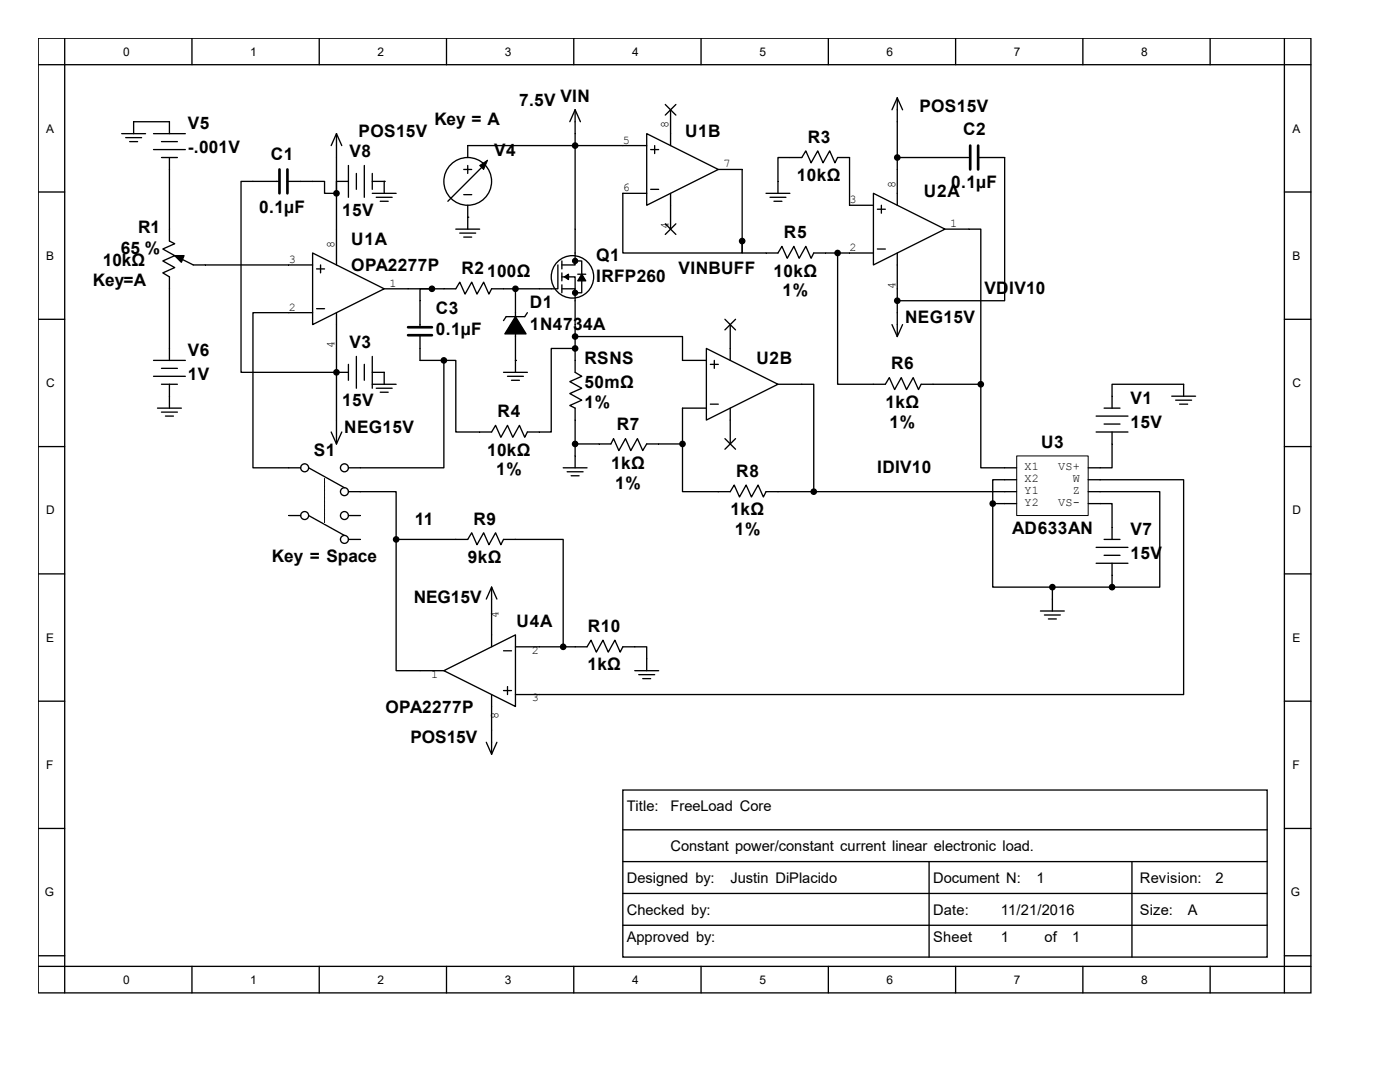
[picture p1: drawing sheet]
<svg xmlns="http://www.w3.org/2000/svg" width="279mm" height="216mm" viewBox="0 0 279 216" stroke-linecap="round" stroke-linejoin="round" font-family="sans-serif">
<g fill="none" stroke="#000" stroke-width=".26">
<path d="M7.6 7.6h254v190.5h-254zM7.6 12.9h254M12.9 7.6v190.5M38.3 7.6v5.3M63.7 7.6v5.3M89.1 7.6v5.3M114.5 7.6v5.3M139.9 7.6v5.3M165.3 7.6v5.3M179.1 19.5v21.5M179.1 19.5l-1.1 2.4M179.1 19.5l1 2.4"/>
<path d="M190.7 7.6v5.3M216.1 7.6v5.3M241.5 7.6v5.3M256.3 7.6v190.5M7.6 38.3h5.3M24.3 26.7h4.8M25.1 27.5h3.2M25.9 28.3h1.6M26.7 26.7v-2.4h7.1v2.4M30.6 26.7h6.4M30.6 29.8h6.4M32.2 28.3h3.2"/>
<path d="M32.2 31.4h3.2M33.8 31.4v16.7l1.1 .5-2.4 1.1 2.4 1.3-2.4 1.1 2.4 1.3-2.4 1.1 1.3 .7v16.7M55.8 36.2h-7.7v38.1h21.4M57.4 36.2h7.4v2.4h2.4M67.2 26.7v26.2M67.2 36.2h2.3M67.2 26.7l-1.1 2.4M67.2 26.7l1 2.4M69.5 33v6.4M71.1 34.6v3.2M72.7 33v6.4M74.3 34.6v3.2"/>
<path d="M74.3 36.2h2.4M74.3 38.6h4.8M75.1 39.4h3.2M76.7 36.2h.1M76.7 36.2v2.4M92.6 33.8h1.5M92.6 38.8h1.5M93.3 33v1.6M96.5 33l-7.1 7.2M114.8 21.9v31h-2.7M114.8 21.9l-1.1 2.4M114.8 21.9l1 2.4"/>
<path d="M129.1 26.7l14.3 7.1-14.3 7.2zM129.1 38.6h-4.8v11.9h23.8v-2.4M129.1 29.1h-35.8v2.3M129.9 29.8h1.5M129.9 37.8h1.5M130.7 29.1v1.5M132.8 20.8l2.1 2.2M133.8 21.9v7.2M133.8 38.6v7.1M134.9 20.8l-2.1 2.2M143.4 33.8h4.7v14.3M152.9 38.6h4.7"/>
<path d="M153.7 39.4h3.1M155.3 38.6v-7.2h4.7l.8-1.3 1.1 2.4 1.3-2.4 1.1 2.4 1.3-2.4 1 2.4 .6-1.1h2.3v9.6h4.8M174.3 38.6l14.3 7.1-14.3 7.2zM179.1 31.4h14.5M195.2 31.4h5.3v28.6h-21.4M256.3 38.3h5.3M34.9 51l3.7 1.9h23.8M62.4 50.5l14.3 7.1-14.3 7.2zM63.2 53.7h1.6M64 52.9v1.6M75.9 40.2h1.6M86.2 57.6h-2.4v7.7"/>
<path d="M91 45.7h4.7M91.8 46.5h3.1M92.6 47.3h1.5M93.3 43.3h.1M93.3 41v4.7M102.9 57.6h.1M102.9 57.6v16.7M111.3 52.9v4.7h-13.2l-.5 1.1-1.1-2.4-1.3 2.4-1.1-2.4-1.3 2.4-1-2.4-.8 1.3h-14.3M112.1 55.2h2.7v2.4M112.1 57.6h2.7v16.7l1.3 .8-2.4 1 2.4 1.4-2.4 1 2.4 1.4-2.4 1 1.1 .5v11.9M112.1 52.1v1.6M112.1 54.5v1.5"/>
<path d="M112.1 56.8v1.6M114.8 52.1h1.3v6.3h-1.3M115.3 54.7h1.6M132.8 44.7l2.1 2.1M134.9 44.7l-2.1 2.1M148.1 48.1v2.4h7.2l.8-1.3 1 2.3 1.3-2.3 1.1 2.3 1.3-2.3 1.1 2.3 .5-1h11.9M154.5 40.2h1.6M167.2 50.5v26.2h9.5l.8-1.3 1 2.3 1.4-2.3 1 2.3 1.3-2.3 1.1 2.3 .5-1h11.9M175.1 49.7h1.6M175.1 41.8h1.6M175.9 41v1.5M179.1 50.5v16.7"/>
<path d="M188.6 45.7h7.1v31M7.6 63.7h5.3M30.6 71.9h6.4M30.6 75.1h6.4M32.2 76.7h3.2M32.2 73.5h3.2M33.8 76.7v4.7M62.4 62.4h-11.9v30.9h9.5M63.2 61.6h1.6M67.2 62.4v26.2M69.5 72.7v3.2M71.1 71.1v6.4"/>
<path d="M72.7 72.7v3.2M74.3 71.1v6.4M74.3 74.3h2.4v2.4M74.3 76.7h4.8M75.1 77.5h3.2M75.9 78.3h1.6M83.8 66.9v5h4.8M88.6 71.9v21.4h-19.1M100.5 74.3h4.8M101.3 75.1h3.2M102.1 75.9h1.6M102.9 71.9h.1"/>
<path d="M105.3 62.4l-.6 .8h-3.7l-.5 .8M114.8 69.5h-4.8v16.7h-4.7l-.6 1.1-1-2.4-1.4 2.4-1-2.4-1.3 2.4-1.1-2.4-.8 1.3h-7.1v-14.3h-2.4M114.8 67.2h21.4v4.7h4.8M141 69.5l14.3 7.2-14.3 7.1zM141.8 72.7h1.6M142.6 71.9v1.6M144.7 63.7l2.1 2.1M145.7 64.8v7.1M146.8 63.7l-2.1 2.1M155.3 76.7h7.1v21.4M178 64.8l1.1 2.4M180.1 64.8l-1 2.4"/>
<path d="M195.7 76.7v16.6h7.2M233.8 79.1h4.8M234.6 79.9h3.2M236.2 79.1v-2.4h-14.3v4.7M256.3 63.7h5.3M7.6 89.1h5.3M31.4 81.4h4.8M32.2 82.2h3.2M33 83h1.6M61.6 93.3l7.1 4M66.1 86.2l1.1 2.4M68.2 86.2l-1 2.4"/>
<path d="M69.5 98.1h9.6v9.5M112.4 93.3h4.8M113.2 94.1h3.2M114 94.9h1.6M114.8 88.6h7.1l.5-1.1 1.1 2.4 1.3-2.4 1.1 2.4 1.3-2.4 1.1 2.4 .8-1.3h7.1M136.2 88.6v9.5h9.5l.8-1.3 1.1 2.4 1.3-2.4 1.1 2.4 1.3-2.4 1 2.4 .6-1.1h50M141 81.4h-4.8v7.2M141.8 80.6h1.6M144.7 87.5l2.1 2.1M145.7 81.4v7.2M146.8 87.5l-2.1 2.1M202.9 95.7h-4.8v4.8"/>
<path d="M217.2 98.1h14.3v19.1h-9.6M217.2 95.7h19v42.9h-133.3M218.8 83h6.3M218.8 86.2h6.3M220.3 81.4h3.2M220.3 84.6h3.2M221.9 86.2v7.1h-4.7M235.4 80.6h1.6M256.3 89.1h5.3M7.6 114.5h5.3M57.6 102.9h2.4M61.6 102.9l7.1 3.9"/>
<path d="M69.5 107.6h2.4M69.5 102.9h2.4M79.1 107.6h14.2l.8-1.3 1.1 2.4 1.3-2.4 1.1 2.4 1.3-2.4 1.1 2.4 .5-1.1h11.9v21.5M79.1 107.6v26.2h9.5M98.1 117.2v11.9M98.1 117.2l-1.1 2.3M98.1 117.2l1.1 2.3M198.1 100.5v16.7h11.9M198.1 100.5h4.8M210 117.2v4.7M210 117.2h11.9M217.2 100.5h4.7v7.1"/>
<path d="M218.8 112.4h6.3M218.8 109.2h6.3M220.3 110.8h3.2M220.3 107.6h3.2M221.9 112.4v4.8M256.3 114.5h5.3M7.6 139.9h5.3M88.6 133.8l14.3-7.1v14.3zM98.1 138.6v11.9M100.5 129.9h1.6M100.5 137.8h1.6M101.3 137v1.6"/>
<path d="M102.9 129.1h14.3l.8-1.4 1 2.4 1.3-2.4 1.1 2.4 1.3-2.4 1.1 2.4 .5-1h4.8v4.7M126.7 133.8h4.7M127.5 134.6h3.2M128.3 135.4h1.6M207.6 121.9h4.8M208.4 122.7h3.2M209.2 123.5h1.6M256.3 139.9h5.3M97 148.1l1.1 2.4M99.2 148.1l-1.1 2.4M124.3 157.6h128.6v33.4h-128.6zM7.6 165.3h5.3"/>
<path d="M124.3 165.6h128.6M124.3 171.9h128.6M124.3 178.3h128.6M185.4 171.9v19.1M225.9 171.9v19.1M256.3 165.3h5.3M7.6 190.7h5.3M7.6 192.8h254M38.3 192.8v5.3M63.7 192.8v5.3M89.1 192.8v5.3M114.5 192.8v5.3"/>
<path d="M124.3 184.6h128.6M139.9 192.8v5.3M165.3 192.8v5.3M190.7 192.8v5.3M216.1 192.8v5.3M241.5 192.8v5.3M256.3 190.7h5.3"/>
<circle cx="93.3" cy="36.2" r="4.8"/>
<circle cx="114.2" cy="55.2" r="4.2"/>
<circle cx="60.8" cy="93.3" r=".79"/>
<circle cx="68.7" cy="93.3" r=".79"/>
<circle cx="68.7" cy="98.1" r=".79"/>
<circle cx="60.8" cy="102.9" r=".79"/>
<circle cx="68.7" cy="107.6" r=".79"/>
<circle cx="68.7" cy="102.9" r=".79"/>
</g>
<g fill="#000" stroke="#000" stroke-width=".26">
<path d="M34.9 51h1.8l-.5 1.3zM112.7 55.2l.8-.5v1.1zM116.1 54.7l.8 1.3h-1.6zM102.9 63.2l2.1 3.4h-4.2z"/>
<circle cx="67.2" cy="38.6" r=".53"/>
<circle cx="114.8" cy="29.1" r=".53"/>
<circle cx="179.1" cy="31.4" r=".53"/>
<circle cx="86.2" cy="57.6" r=".53"/>
<circle cx="102.9" cy="57.6" r=".53"/>
<circle cx="148.1" cy="48.1" r=".53"/>
<circle cx="167.2" cy="50.5" r=".53"/>
<circle cx="67.2" cy="74.3" r=".53"/>
<circle cx="88.6" cy="71.9" r=".53"/>
<circle cx="114.8" cy="67.2" r=".53"/>
<circle cx="114.8" cy="69.5" r=".53"/>
<circle cx="179.1" cy="60" r=".53"/>
<circle cx="195.7" cy="76.7" r=".53"/>
<circle cx="114.8" cy="88.6" r=".53"/>
<circle cx="136.2" cy="88.6" r=".53"/>
<circle cx="162.4" cy="98.1" r=".53"/>
<circle cx="79.1" cy="107.6" r=".53"/>
<circle cx="198.1" cy="100.5" r=".53"/>
<circle cx="210" cy="117.2" r=".53"/>
<circle cx="221.9" cy="117.2" r=".53"/>
<circle cx="112.4" cy="129.1" r=".53"/>
</g>
<path d="M55.8 33.8v4.8M57.4 33.8v4.8M193.6 29.1v4.7M195.2 29.1v4.7M81.4 65.3h4.8M81.4 66.9h4.8" fill="none" stroke="#000" stroke-width=".53"/>
<g fill="#000" stroke="#000" stroke-width=".2">
<path d="M95.7 33l1.6-1-.8 1.8z" fill-rule="evenodd"/>
<circle cx="114.8" cy="52.1" r=".53"/>
<circle cx="114.8" cy="58.4" r=".53"/>
</g>
<path d="M64.8 95.5v9M202.9 91h14.3v11.9h-14.3z" fill="none" stroke="#000" stroke-width=".2"/>
<path d="M64.8 95.5v9" fill="none" stroke="#fff" stroke-width=".2"/>
<g font-size="3.4">
<text x="103.6" y="21.1">7.5V VIN</text>
<text x="183.5" y="22.4">POS15V</text>
<text x="37.5" y="25.8">V5</text>
<text x="71.5" y="27.4">POS15V</text>
<text x="86.7" y="25">Key = A</text>
<text x="136.7" y="27.4">U1B</text>
<text x="161.2" y="28.5">R3</text>
<text x="192.2" y="26.9">C2</text>
<text x="37.5" y="30.6">-.001V</text>
<text x="54" y="31.9">C1</text>
<text x="69.8" y="31.4">V8</text>
<text x="98.6" y="31.1">V4</text>
<text x="159" y="36.2">10kΩ</text>
<text x="184.4" y="39.3">U2A</text>
<text x="189.8" y="37.5">0.1µF</text>
<text x="27.6" y="46.5">R1</text>
<text x="51.7" y="42.5">0.1µF</text>
<text x="68.3" y="43">15V</text>
<text x="156.5" y="47.5">R5</text>
<text x="20.5" y="53.1">10kΩ</text>
<text x="24.1" y="50.7">65 %</text>
<text x="70.1" y="48.9">U1A</text>
<text x="119" y="52">Q1</text>
<text x="18.5" y="57">Key=A</text>
<text x="70.1" y="54.1">OPA2277P</text>
<text x="92.1" y="54.7">R2100Ω</text>
<text x="119" y="56.3">IRFP260</text>
<text x="135.4" y="54.7">VINBUFF</text>
<text x="154.3" y="55.2">10kΩ</text>
<text x="156.2" y="59.1">1%</text>
<text x="196.5" y="58.6">VDIV10</text>
<text x="87" y="62.6">C3</text>
<text x="105.7" y="61.6">D1</text>
<text x="105.7" y="65.8">1N4734A</text>
<text x="180.6" y="64.5">NEG15V</text>
<text x="37.5" y="71.1">V6</text>
<text x="69.8" y="69.5">V3</text>
<text x="87" y="66.8">0.1µF</text>
<text x="37.5" y="75.8">1V</text>
<text x="116.6" y="72.6">RSNS</text>
<text x="116.6" y="77.4">50mΩ</text>
<text x="151" y="72.6">U2B</text>
<text x="177.8" y="73.7">R6</text>
<text x="68.3" y="81.1">15V</text>
<text x="99.3" y="83.2">R4</text>
<text x="116.6" y="81.4">1%</text>
<text x="176.7" y="81.4">1kΩ</text>
<text x="225.6" y="80.6">V1</text>
<text x="68.7" y="86.4">NEG15V</text>
<text x="123.1" y="85.9">R7</text>
<text x="177.5" y="85.3">1%</text>
<text x="207.8" y="89.3">U3</text>
<text x="225.6" y="85.3">15V</text>
<text x="62.6" y="90.9">S1</text>
<text x="97.2" y="90.9">10kΩ</text>
<text x="99" y="94.9">1%</text>
<text x="122" y="93.6">1kΩ</text>
<text x="146.9" y="95.2">R8</text>
<text x="175" y="94.4">IDIV10</text>
<text x="122.8" y="97.5">1%</text>
<text x="82.8" y="104.7">11</text>
<text x="94.5" y="104.7">R9</text>
<text x="145.8" y="102.8">1kΩ</text>
<text x="146.6" y="106.8">1%</text>
<text x="202" y="106.5">AD633AN</text>
<text x="225.6" y="106.8">V7</text>
<text x="54.3" y="112.1">Key = Space</text>
<text x="93.4" y="112.4">9kΩ</text>
<text x="225.6" y="111.5">15V</text>
<text x="82.6" y="120.3">NEG15V</text>
<text x="103.1" y="125.1">U4A</text>
<text x="117.3" y="126.1">R10</text>
<text x="117.2" y="133.8">1kΩ</text>
<text x="76.9" y="142.2">OPA2277P</text>
<text x="81.9" y="148.3">POS15V</text>
</g>
<g font-size="2.9">
<text x="125.1" y="161.8">Title:</text>
<text x="133.8" y="161.8">FreeLoad Core</text>
<text x="133.8" y="169.8">Constant power/constant current linear electronic load.</text>
<text x="125.1" y="176.1">Designed by:</text>
<text x="145.8" y="176.1">Justin DiPlacido</text>
<text x="186.2" y="176.1">Document N:</text>
<text x="206.8" y="176.1">1</text>
<text x="227.5" y="176.1">Revision:</text>
<text x="242.6" y="176.1">2</text>
<text x="125.1" y="182.5">Checked by:</text>
<text x="186.2" y="182.5">Date:</text>
<text x="199.7" y="182.5">11/21/2016</text>
<text x="227.5" y="182.5">Size:</text>
<text x="237" y="182.5">A</text>
<text x="125.1" y="188">Approved by:</text>
<text x="186.2" y="188">Sheet</text>
<text x="199.7" y="188">1</text>
<text x="208.5" y="188">of</text>
<text x="214" y="188">1</text>
</g>
<g font-size="2.4">
<text x="24.6" y="11.1">0</text>
<text x="50" y="11.1">1</text>
<text x="75.4" y="11.1">2</text>
<text x="100.8" y="11.1">3</text>
<text x="126.2" y="11.1">4</text>
<text x="151.6" y="11.1">5</text>
<text x="177" y="11.1">6</text>
<text x="202.4" y="11.1">7</text>
<text x="227.8" y="11.1">8</text>
<text x="9.2" y="26.5">A</text>
<text x="124.3" y="28.7">5</text>
<text x="133.4" y="25.6" transform="rotate(-90 133.4 25.6)">8</text>
<text x="257.9" y="26.5">A</text>
<text x="144.4" y="33.4">7</text>
<text x="124.3" y="38.2">6</text>
<text x="169.5" y="40.6">3</text>
<text x="178.7" y="37.5" transform="rotate(-90 178.7 37.5)">8</text>
<text x="133.4" y="45.7" transform="rotate(-90 133.4 45.7)">4</text>
<text x="189.7" y="45.3">1</text>
<text x="9.2" y="51.9">B</text>
<text x="57.6" y="52.5">3</text>
<text x="66.8" y="49.4" transform="rotate(-90 66.8 49.4)">8</text>
<text x="169.5" y="50.1">2</text>
<text x="257.9" y="51.9">B</text>
<text x="77.7" y="57.2">1</text>
<text x="178.7" y="57.6" transform="rotate(-90 178.7 57.6)">4</text>
<text x="57.6" y="62">2</text>
<text x="66.8" y="69.5" transform="rotate(-90 66.8 69.5)">4</text>
<text x="9.2" y="77.3">C</text>
<text x="257.9" y="77.3">C</text>
<text x="204.5" y="93.9">X1</text>
<text x="211.2" y="93.9">VS+</text>
<text x="204.5" y="96.2">X2</text>
<text x="204.5" y="98.6">Y1</text>
<text x="204.5" y="101">Y2</text>
<text x="211.2" y="101">VS-</text>
<text x="214.1" y="98.6">Z</text>
<text x="214.1" y="96.2">W</text>
<text x="9.2" y="102.7">D</text>
<text x="257.9" y="102.7">D</text>
<text x="99.5" y="123.4" transform="rotate(-90 99.5 123.4)">4</text>
<text x="9.2" y="128.1">E</text>
<text x="106.2" y="130.4">2</text>
<text x="257.9" y="128.1">E</text>
<text x="86.1" y="135.2">1</text>
<text x="99.5" y="143.5" transform="rotate(-90 99.5 143.5)">8</text>
<text x="106.2" y="140">3</text>
<text x="9.2" y="153.5">F</text>
<text x="257.9" y="153.5">F</text>
<text x="8.9" y="178.9">G</text>
<text x="257.6" y="178.9">G</text>
<text x="24.6" y="196.3">0</text>
<text x="50" y="196.3">1</text>
<text x="75.4" y="196.3">2</text>
<text x="100.8" y="196.3">3</text>
<text x="126.2" y="196.3">4</text>
<text x="151.6" y="196.3">5</text>
<text x="177" y="196.3">6</text>
<text x="202.4" y="196.3">7</text>
<text x="227.8" y="196.3">8</text>
</g>
</svg>
